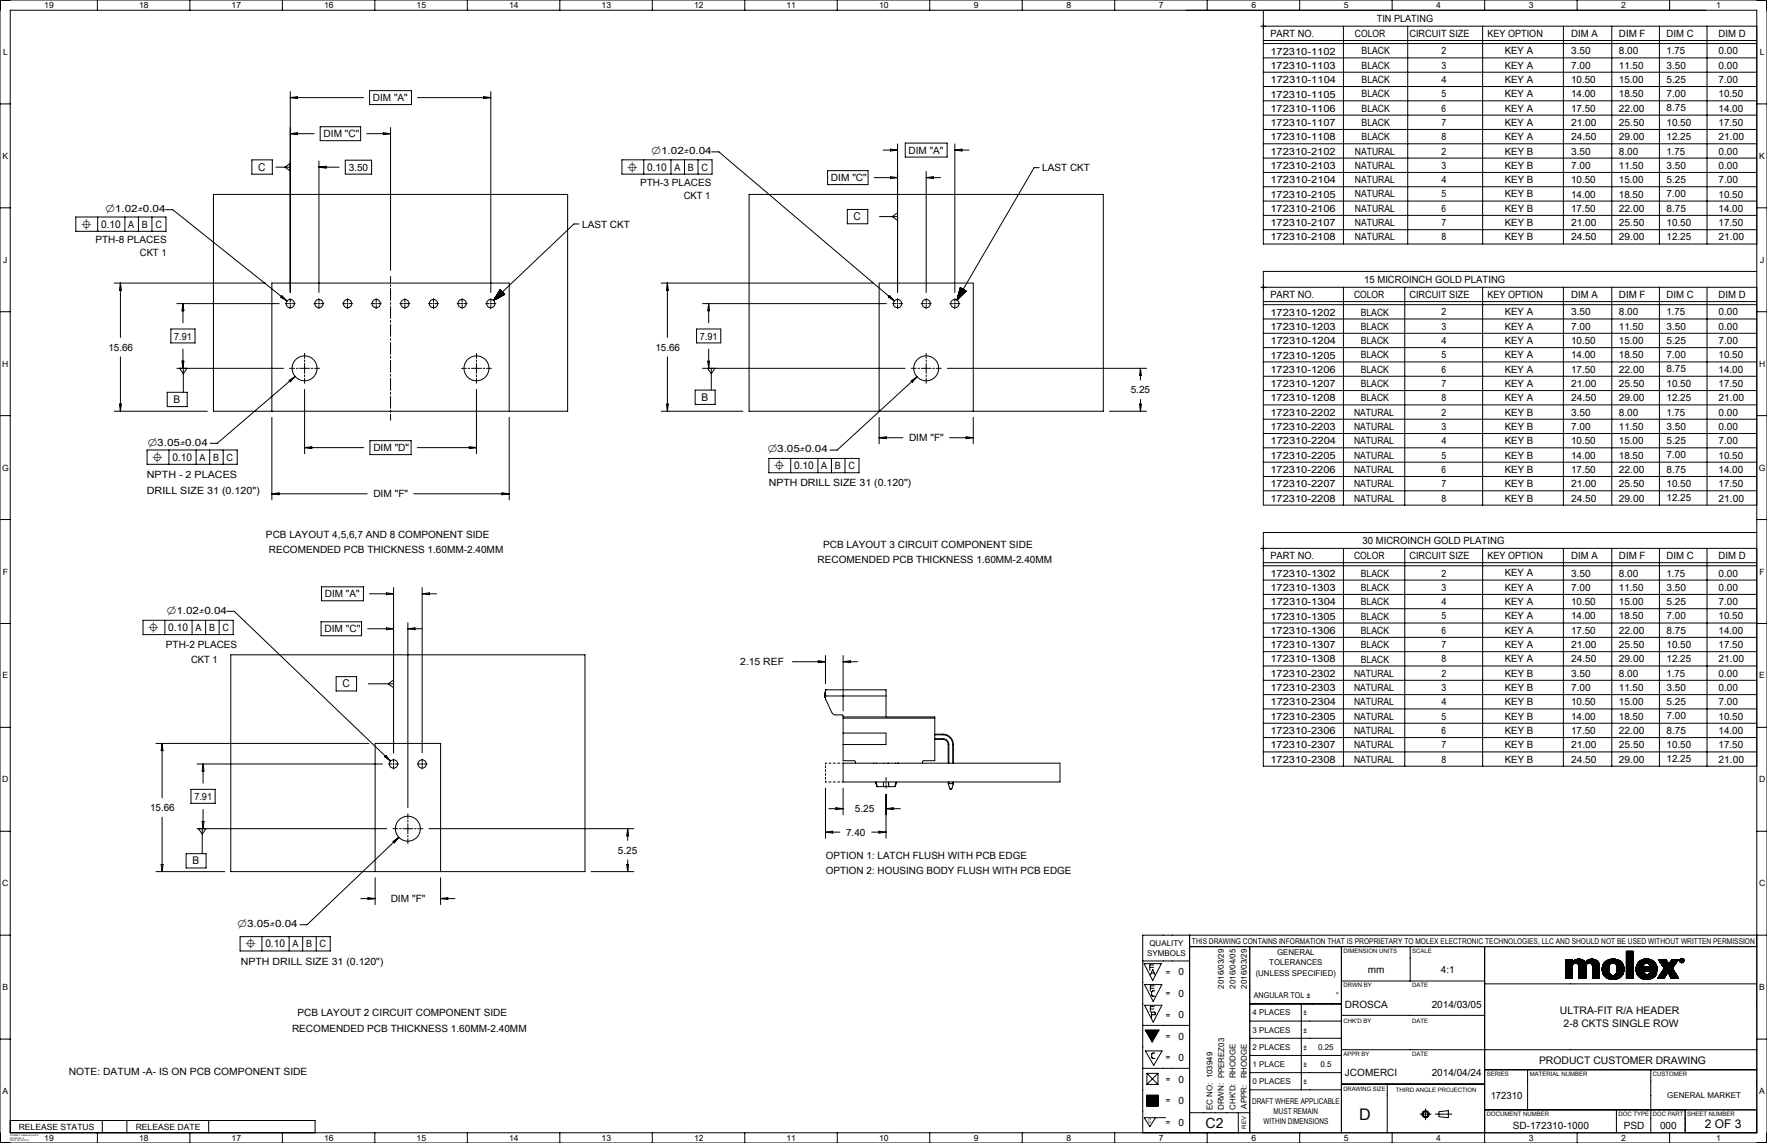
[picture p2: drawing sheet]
<svg xmlns="http://www.w3.org/2000/svg" width="864mm" height="559mm" viewBox="0 0 864 559" stroke-linecap="round" stroke-linejoin="round" font-family="sans-serif">
<g fill="none" stroke="#000" stroke-width=".49">
<path d="M0 0h864v559h-864zM48 0v5M93 0v5M138 0v5M183 0v5M228 0v5M274 0v5M319 0v5M364 0v5M409 0v5M454 0v5M500 0v5"/>
<path d="M545 0v5M590 0v5M635 0v5M680 0v5M726 0v5M771 0v5M816 0v5M5 5h854v549h-854zM616 13h243M617 5v114h242M617 20h242M657 13v106"/>
<path d="M688 13v106M725 13v106M764 13v106M788 13v106M811 13v106M834 13v106M617 21h242M617 35h242M617 28h242M0 51h5M142 45v98M142 48h36"/>
<path d="M142 48l3-1v1zM181 44h20v7h-20zM204 48h36M236 47l4 1h-4zM240 45v98M617 42h242M617 49h242M617 56h242M859 51h5M123 78h10v7h-10zM142 65h11M142 65h3v1z"/>
<path d="M142 80l-3 2 3 2M156 79v64M156 62h20v7h-20zM169 78h13v7h-13zM179 65h12M187 65h4l-4 1zM191 62v70M304 78h44v7h-44zM315 78v7M328 78v7M335 78v7M341 78v7"/>
<path d="M348 74h3l86 73M432 73h7M435 73h4l-4 1zM439 70v73M442 70h21v7h-21zM467 73h3v1zM467 70v73M467 73h7M617 63h242M617 70h242M617 77h242M104 95h173v106h-173z"/>
<path d="M135 82h7M156 82h10M156 82l3-1v1zM366 95h173v106h-173zM404 83h20v7h-20zM427 87h12M435 86l4 1h-4zM453 87l3-1v1zM453 87h7M453 84v59M508 82h-3l-37 65M617 84h242"/>
<path d="M617 98h242M617 91h242M0 102h5M37 106h44v7h-44zM48 106v7M61 106v7M68 106v7M74 106v7M81 103h3l56 44M283 110h-2l-40 37M414 102h10v7h-10zM430 106h9"/>
<path d="M439 104l-3 2 3 2M617 105h242M617 112h242M859 102h5M56 138h74M59 138v27M59 138v4h-1zM191 135v3M191 139v1M323 138h104M326 138v27M326 138l1 4h-1z"/>
<path d="M859 133h-242v114h242M0 152h5M86 148h50M89 148v10M89 148l1 4h-1zM138 145l2 2-3-2zM139 148h2M142 148h.1M142 146v2M142 148v1M142 149v2M143 148h1"/>
<path d="M153 148h2M156 148h.1M156 146v2M156 148v1M156 149v2M157 148h1M167 148h2M170 148h.1M170 146v2M170 148v1M170 149v2M171 148h1"/>
<path d="M181 148h2M184 148h.1M184 146v2M184 148v1M184 149v2M185 148h1M191 141v6M191 148v1M191 150v6M191 157v1M191 159v5M195 148h2"/>
<path d="M198 148h.1M198 146v2M198 148v1M198 149v2M199 148h1M209 148h2M212 148h.1M212 146v2M212 148v1M212 149v2M213 148h1M223 148h2"/>
<path d="M226 148h.1M226 146v2M226 148v1M226 149v2M227 148h1M237 148h2M240 148h.1M240 146v2M240 148v1M240 149v2M241 148h1M244 143l1-1-2 1"/>
<path d="M244 142l3 2M244 142l-3 5M244 142h.1M245 142l-2 2M245 142l-2 3M245 142l-3 3M245 142l-3 4M245 143l-4 4M246 143l-4 4M246 143l-4 3M246 143l-3 3M246 143l-2 2"/>
<path d="M246 143l-1 2M246 144l-1 1M246 144h.1M247 144h-1M247 144l-6 3M343 148h90M346 148l1 4h-1zM346 148v10M435 144l2 3-3-2zM436 148h2M438 148h1M439 146v2"/>
<path d="M439 148v1M439 149v2M439 148h2M450 148h2M452 148h1M453 146v2M453 148v1M453 149v2M453 148h2M464 148h2M466 148h1M467 146v2"/>
<path d="M467 148v1M467 149v2M467 148h2M469 141l3 1-4 5zM469 141h.1M470 141l-1 1M470 141l-1 2M470 141l-2 3M470 141l-2 4M470 144l2-2-2 3M470 141l-2 5M471 141l-3 5"/>
<path d="M471 142l-3 4M471 142l-2 4M471 142l-2 3M472 142l-1 2M472 142l-1 1M616 140h243M617 149h242M617 147h242M617 156h242M657 140v107M687 140v107M725 140v107"/>
<path d="M764 140v107M788 140v107M811 140v107M834 140v107M859 152h5M59 174v27M84 161h11v7h-11zM89 177h1l-1 3zM89 171v9M149 173v2M149 176v1M149 178v5"/>
<path d="M191 165v1M191 167v6M191 174v1M191 176v6M233 173v2M233 176v1M233 178v5M326 174v27M340 161h12v7h-12zM346 177h1l-1 3zM346 171v9M453 173v2"/>
<path d="M453 176v1M453 178v5M617 163h242M617 170h242M617 177h242M58 198h1v3zM82 192h9v7h-9zM86 180h53M88 180l2 3 1-3M90 180v12M141 186l3-2-2 3zM142 180h2"/>
<path d="M144 184l-38 33h-3M145 180h1M146 180h5M149 183v1M149 185v2M149 190v32M152 180h1M154 180h2M191 183v1M191 185v6M191 192v1M191 194v6"/>
<path d="M226 180h2M229 180h1M230 180h5M233 183v1M233 185v2M233 190v32M236 180h1M238 180h2M326 198h1l-1 3zM340 191h10v7h-10zM343 180h99M346 180l2 3 1-3"/>
<path d="M348 180v11M445 186l3-2-2 3zM445 180h3M448 184l-39 36h-3M449 180h.1M450 180h5M453 183v1M453 185v2M456 180h1M458 180h2M463 180h97M557 198h1l-1 3z"/>
<path d="M557 180v6M557 195v6M557 180l1 4h-1zM617 184h242M617 198h242M617 191h242M0 203h5M56 201h45M72 220h44v7h-44zM83 220v7M96 220v7M102 220v7"/>
<path d="M109 220v7M133 201v-63h116v63M133 204v40M149 219h29M149 219l3-1v1zM181 215h20v7h-20zM191 201v1M191 203v2M204 219h29M229 218l4 1h-4zM249 204v40M323 201h40"/>
<path d="M430 201v-63h46v63M430 204v13M430 214h11M430 214h3zM464 214h12M472 214h4h-4zM476 204v13M542 201h18M617 212h242M617 205h242M617 219h242M859 203h5"/>
<path d="M376 224h44v7h-44zM386 224v7M400 224v7M406 224v7M413 224v7M617 233h242M617 240h242M617 226h242M0 254h5M133 241h46M133 241h3v1zM202 241h47"/>
<path d="M245 241h4l-4 1zM859 254h5M616 268h243M617 275h242M617 277h242M657 268v107M687 268v107M725 268v107M764 268v107M788 268v107M811 268v107M834 268v107"/>
<path d="M859 260h-242v115h242M111 299h3l77 73M157 287h21v7h-21zM181 290h11M189 290h3l-3 1zM192 287v81M206 287v81M206 290h4v1zM206 290h7M617 291h242M617 298h242M617 284h242"/>
<path d="M0 305h5M70 303h44v7h-44zM81 303v7M94 303v7M100 303v7M107 303v7M157 304h20v7h-20zM180 307h12M189 307h3l-3 1zM199 307h4v1zM199 307h7M199 304v91"/>
<path d="M617 312h242M617 305h242M617 319h242M859 305h5M113 320h173v106h-173zM164 331h10v7h-10zM180 334h12M192 332l-2 2 2 2M387 324h16M400 323l3 1h-3zM403 340h.1M403 339v2"/>
<path d="M403 321v13M412 324h7M412 321v26M412 324l4-1v1zM617 333h242M617 326h242M617 340h242M0 356h5M403 340h30M412 350h45v22h-6v1M412 358h21v6h-21M412 351h45"/>
<path d="M433 350v-13h-30a16 16 0 0 0 4 12l5 1v22h5l1 1M457 359h4M461 359a5 5 0 0 1 5 5M461 359h.1M617 354h242M617 347h242M859 356h5M76 363h104M79 363v27M79 363l1 4h-1zM96 374h91M99 374l1 3h-1z"/>
<path d="M99 374v9M189 369l2 3-3-2zM190 374h2M192 374h1M192 371v2M192 373v1M192 374v2M193 374h2M204 374h2M206 374h1M206 371v2M206 373v1"/>
<path d="M206 374v2M207 374h2M403 374v1M403 376v1M403 378v1M404 373l-1 1M405 373h1M407 373h1M409 373h1M412 373h106v9h-106M412 373v9M457 361h4"/>
<path d="M461 361l2 1 1 2M461 361l1 1 1 2M461 361h.1M463 364v9M463 364h1M464 364v9M466 364v9M466 364h.1M617 368h242M617 361h242M79 400v26M93 386h12v7h-12z"/>
<path d="M99 396v9M199 398v2M403 380v1M403 382h1M403 385v25M405 382h1M405 395h7M407 382h1M409 395h3l-3 1zM409 382h1M412 385v13M428 382l1 3h8l1-3v1"/>
<path d="M428 382v1M428 383l1 2M432 382v3M433 380v2M433 382v1M433 384v1M433 388v22M433 395h4v1zM433 395h7M434 382v3M438 383l-1 2M438 382v1"/>
<path d="M463 382l1 4M464 383h.1M464 383h2M464 382v1M464 386h1M466 383h.1M466 382v1M466 382l-1 4M0 406h5M91 417h10v7h-10zM96 405h93M97 405l2 3 2-3"/>
<path d="M99 402h1l-1 3zM99 405v12M192 405h2M192 411l3-2-2 3zM195 409l-45 43h-3M195 405h1M197 405h5M199 401v1M199 403v5M199 408v1M199 410v2M203 405h.1"/>
<path d="M204 405h3M210 405h100M307 405v4h-1zM307 405v6M403 407l4-1v1zM403 407h7M426 407h7M430 406l3 1h-3zM859 406h5M76 426h34M79 423h1l-1 3zM176 439h7"/>
<path d="M180 439h3l-3 1zM183 426v-63h32v63M183 429v13M215 439h4v1zM215 439h7M215 429v13M289 426h21M306 423h1v3zM307 420v6M0 457h5M117 458h44v7h-44zM128 458v7"/>
<path d="M141 458v7M148 458v7M155 458v7M581 457v97M864 457h-305v97M559 470h22M559 471h9l-5 8zM562 473h2M562 477l1-3 1 3M563 476h1M564 472h-2v2M581 463h278"/>
<path d="M611 463v91M656 463v91M656 480h70M689 463v17M726 463v96M765 478h3M765 469v9M765 469h3M765 469h.1M766 469l-1 1M767 469l-2 2M768 469l-3 3"/>
<path d="M768 473a1.6 1.6 0 0 1 2-2 1.6 1.6 0 0 1 2 2M768 478h.1M768 477l-1 1M768 476l-1 2M768 476l-2 2M768 475l-3 3M768 474l-3 4M768 474l-3 3M768 473l-3 4M768 473l-3 3M768 473v5M768 469l1 1a4 4 0 0 1 6 0 4 4 0 0 1 6 0"/>
<path d="M768 470l-3 4M768 470l-3 3M768 469l-3 4M768 472l-3 4M769 472l-4 3M769 470l-4 4M770 469l-5 5M771 469l-6 6M772 469l-3 2M772 473l3-3-3 3M772 473v5M772 469l-2 2"/>
<path d="M773 469l-2 2M774 469l-3 3M774 470l-2 2M774 470l-2 3M775 470l-3 3M775 473a1.6 1.6 0 0 1 2-2 1.6 1.6 0 0 1 1 2v5M775 475l-3 3M775 474l-3 4M775 474l-3 3M775 473l-3 4M775 473l-3 3M775 478h.1"/>
<path d="M775 477l-1 1M775 477l-2 1M775 476l-2 2M775 473v5h-3M775 472l-3 4M775 471l-3 4M776 469l-4 5M777 469l-5 5M777 469l-5 6M778 469l-6 6M778 469l-2 2M778 473l3-3-3 3"/>
<path d="M779 469l-2 2M780 469l-2 2M780 469l-2 3M780 470l-2 2M781 470l-3 2M781 470l1 2M781 470l-3 3M781 470l-3 4M781 471l-3 3M782 471l-4 4M782 478h-1M782 477l-2 1"/>
<path d="M782 476l-2 2M782 476l-3 2M782 475l-4 3M782 474l-4 4M782 474l-4 3M782 473l-4 4M782 473l-4 3M782 472l-4 4M782 472l-4 3M782 472v6h-4M785 470l-1 1M785 470a5 5 0 0 0 0 8"/>
<path d="M786 469l-3 3M786 474l-2 3M786 474l-2 2M786 473l-2 3M786 473l-3 3M786 475l-2 2 2-2M786 472l-3 4M787 476l-2 2M787 472a1.8 1.8 0 0 1 1-1 1.8 1.8 0 0 1 2 1M787 472v4M787 476a1.8 1.8 0 0 0 1 1 1.8 1.8 0 0 0 2-1M787 472l-4 3"/>
<path d="M787 469l-4 4M787 477l-2 1M787 477l-1 1M788 477l-2 1M788 469l-5 5M788 477l-2 2M789 477l-2 2M789 469l-6 5M789 469l-6 6M790 469l-2 2M790 472v4M790 474l3-3-3 4"/>
<path d="M790 469l-1 2M791 469l-2 2M791 470l-2 1M791 470l-1 1M792 470l-2 1M792 470l-2 2M792 470a6 6 0 0 0-7 0M792 470l1 1M792 470l-2 3M793 470l-3 3M793 471l-3 2M793 477l-1 1"/>
<path d="M793 471l-3 3M793 471a5 5 0 0 1-1 7 5 5 0 0 1-7 0M793 476l-2 2M793 472l-3 3M793 472l-3 4M794 472l-7 7M794 475l-4 4M794 473l-7 6M794 473l-6 6M794 474l-5 5M794 474l-6 5M795 465h.1"/>
<path d="M795 465v1M796 465l-1 1M796 465l-1 2M797 465l-2 2M797 465l-2 3M798 465l-3 3M798 465h-3v13M798 465l-3 4M798 478h.1M798 478h-1M798 477l-1 1M798 476l-2 2"/>
<path d="M798 476l-3 2M798 475l-3 3M798 474l-3 4M798 474l-3 3M798 473l-3 4M798 473l-3 3M798 472l-3 4M798 472l-3 3M798 471l-3 4M798 471l-3 3M798 470l-3 4M798 470l-3 3"/>
<path d="M798 469l-3 4M798 469l-3 3M798 468l-3 4M798 468l-3 3M798 467l-3 4M798 467l-3 3M798 466l-3 4M798 466l-3 3M798 465v13h-3M800 474v2M800 476l2 2 2 1M801 478l2-2-2 2"/>
<path d="M802 470l-2 1M802 469l-2 3M803 469l-3 3M803 473l-3 3M803 472l-3 4M803 475l-2 2M803 475l-2 3M803 469l-3 4M804 476l-2 2M804 469l-4 4M804 471a1.6 1.6 0 0 1 2 0 1.6 1.6 0 0 1 0 2h-3zM804 473l-4 3"/>
<path d="M804 473l-4 4M804 475l5-5-5 5M804 469l-4 5M804 473l-4 4 5-4M805 476l-3 2M805 469l-5 5M805 476l-2 2M805 473l-4 4M805 476l-2 3M805 469l-5 6M805 473l-2 2M806 476l-3 3"/>
<path d="M806 469l-6 6 6-6M806 473l-2 2M806 469l-6 6M806 469l-2 2M806 472l2-2-2 2M806 469a5 5 0 0 0-6 5M806 469l3 2M807 476l-4 3M807 469l-2 2M807 476l-3 3M807 469l-1 2M808 470l-2 1 2-1"/>
<path d="M808 476l-4 3M808 478l-4 1M808 470l-2 2M808 476l-3 3M809 471l-4 4M809 476l-4 3M809 476l-3 3M809 471l-3 4M809 471l1 4h-7a1.7 1.7 0 0 0 1 1 1.7 1.7 0 0 0 2 0h4M809 477l-1 1M809 472l-3 3M810 472l-3 3"/>
<path d="M810 476l-3 2M810 476l-3 3M810 476l-2 2M810 472l-2 3M810 473l-2 2M810 473l-1 2M810 474l-1 1M810 474v1M810 478h3M811 469h.1M811 478l9-9-9 9M811 469v1"/>
<path d="M812 469l-1 1M813 469l-2 1 2-1M813 469l-1 2M813 473l2-2-2 2M813 478l2-3 2 3M813 473l-3 5M813 478h.1M814 469l-2 2M814 477l-1 1M814 469h-4l3 4M814 469l2 2 1-2h3l-3 4M814 469l-2 3"/>
<path d="M814 470l-2 2M815 470l-3 2M815 470l-2 2M815 476l-3 2M815 470l-2 3M815 471l-2 2M816 477l2-2-2 2M817 478h3M817 469v1M817 473l3 5M817 473l-2 3M817 474l-2 2"/>
<path d="M818 478l1-1-1 1M818 474l-3 2M818 469l-2 2M818 474l-2 2M818 469l-5 5M818 474l-2 3M818 472l-6 6M818 475l-2 2M818 469l-6 6M818 469l-6 7M819 475l-3 3M819 472l-7 6"/>
<path d="M819 475l-2 3M819 469l-8 8M819 476l-2 2M819 469l-9 9M819 471l-7 7M820 477l-2 1M820 469l-10 9M820 477l-1 1M820 478h.1M820 478h-1M820 470l-9 8M822 469v1"/>
<path d="M822 469v1v-1M822 469h.1M822 470h.1M822 469h-1v1M822 469h1M823 470l-1 1-1-1M823 469v1M823 470h.1M559 481h9l-4 9zM559 491h9l-4 9zM562 483h2M562 493h2"/>
<path d="M563 496h1l1-1h-2v2M563 487h.1M563 487h1M564 482h-2v3M564 492h-2v3M564 484l-1 1v2M611 499h45M636 491v42M656 491h-45M656 496h70M726 481h133M0 508h5"/>
<path d="M559 501h22M560 504h6l-3 5zM560 514h8l-4 7zM560 504h.1M561 504h-1M562 504l-2 1M562 504l-1 1M563 504l-2 1M563 504l-2 2M564 504l-3 2M564 509h-1M564 507l-1 2"/>
<path d="M564 515h-1v1v1h1M565 504l-4 3M565 506l-2 3M565 504l-3 3M566 504l-4 3M566 505l-4 3M566 504l-4 4M611 508h45M611 516h45M859 513h-203M859 508h5M559 522h22"/>
<path d="M561 525h5M561 535h5v6h-5zM561 525v5M561 530h5M561 525l5 5M561 537h5M561 536h5M561 538h5M561 540h5M561 539h5M566 525v5M566 525l-5 5"/>
<path d="M611 524h45M611 533h45M656 530h70M678 530v24M747 523v20M807 523v31M859 523h-133M5 548h149v6M48 554v5M50 548v6M62 548v6M93 554v5"/>
<path d="M102 548v6M138 554v5M183 554v5M228 554v5M274 554v5M319 554v5M364 554v5M409 554v5M454 554v5M500 554v5M545 554v5M561 541h5"/>
<path d="M565 546l-3 5-3-5h11M581 544h30M590 554v5M605 544v10M635 554v5M680 554v5M694 545h2M696 545h1M697 542v2M697 544v1M697 545v2M697 545h2"/>
<path d="M702 545h3M703 544l5-1v3h-5zM705 545h1M707 545h3M726 543h133M771 554v5M790 543v11M816 554v5M824 543v11"/>
<circle cx="142" cy="148" r="2"/>
<circle cx="156" cy="148" r="2"/>
<circle cx="170" cy="148" r="2"/>
<circle cx="184" cy="148" r="2"/>
<circle cx="198" cy="148" r="2"/>
<circle cx="212" cy="148" r="2"/>
<circle cx="226" cy="148" r="2"/>
<circle cx="240" cy="148" r="2"/>
<circle cx="439" cy="148" r="2"/>
<circle cx="453" cy="148" r="2"/>
<circle cx="467" cy="148" r="2"/>
<circle cx="149" cy="180" r="6"/>
<circle cx="233" cy="180" r="6"/>
<circle cx="453" cy="180" r="6"/>
<circle cx="192" cy="374" r="2"/>
<circle cx="206" cy="374" r="2"/>
<circle cx="199" cy="405" r="6"/>
<circle cx="822" cy="470" r="1.1"/>
<circle cx="822" cy="470" r="1"/>
<circle cx="697" cy="545" r="1.8"/>
<circle cx="697" cy="545" r="1.2"/>
</g>
<text font-size="7.8" x="664" y="547">D</text>
<text font-size="6.8" x="589" y="551">C2</text>
<text font-size="5.9" x="833" y="552">2 OF 3</text>
<g font-size="5.4">
<text x="307" y="83">⌖</text>
<text x="40" y="111">⌖</text>
<text x="75" y="225">⌖</text>
<text x="379" y="229">⌖</text>
<text x="73" y="309">⌖</text>
<text x="120" y="463">⌖</text>
</g>
<g font-size="5.3">
<text x="126" y="83">C</text>
<text x="417" y="108">C</text>
<text x="167" y="336">C</text>
</g>
<g font-size="5.2">
<text x="316" y="83">0.10</text>
<text x="49" y="111">0.10</text>
<text x="85" y="197">B</text>
<text x="343" y="196">B</text>
<text x="84" y="225">0.10</text>
<text x="388" y="229">0.10</text>
<text x="82" y="309">0.10</text>
<text x="94" y="423">B</text>
<text x="130" y="463">0.10</text>
</g>
<g font-size="5.1">
<text x="318" y="75">⌀1.02</text>
<text x="52" y="104">⌀1.02</text>
<text x="72" y="218">⌀3.05</text>
<text x="375" y="221">⌀3.05</text>
<text x="82" y="300">⌀1.02</text>
<text x="116" y="453">⌀3.05</text>
<text x="762" y="496">ULTRA-FIT R/A HEADER</text>
<text x="764" y="502">2-8 CKTS SINGLE ROW</text>
<text x="752" y="520">PRODUCT CUSTOMER DRAWING</text>
</g>
<g font-size="4.9">
<text x="673" y="11">TIN PLATING</text>
<text x="621" y="18">PART NO.</text>
<text x="662" y="18">COLOR</text>
<text x="689" y="18">CIRCUIT SIZE</text>
<text x="727" y="18">KEY OPTION</text>
<text x="768" y="18">DIM A</text>
<text x="791" y="18">DIM F</text>
<text x="815" y="18">DIM C</text>
<text x="840" y="18">DIM D</text>
<text x="621" y="27">172310-1102</text>
<text x="665" y="27">BLACK</text>
<text x="705" y="27">2</text>
<text x="735" y="27">KEY A</text>
<text x="768" y="27">3.50</text>
<text x="791" y="27">8.00</text>
<text x="815" y="27">1.75</text>
<text x="840" y="27">0.00</text>
<text x="621" y="34">172310-1103</text>
<text x="665" y="34">BLACK</text>
<text x="705" y="34">3</text>
<text x="735" y="34">KEY A</text>
<text x="768" y="34">7.00</text>
<text x="791" y="34">11.50</text>
<text x="815" y="34">3.50</text>
<text x="840" y="34">0.00</text>
<text x="621" y="41">172310-1104</text>
<text x="665" y="41">BLACK</text>
<text x="705" y="41">4</text>
<text x="735" y="41">KEY A</text>
<text x="768" y="41">10.50</text>
<text x="791" y="41">15.00</text>
<text x="815" y="41">5.25</text>
<text x="840" y="41">7.00</text>
<text x="621" y="48">172310-1105</text>
<text x="665" y="48">BLACK</text>
<text x="705" y="48">5</text>
<text x="735" y="48">KEY A</text>
<text x="768" y="48">14.00</text>
<text x="791" y="48">18.50</text>
<text x="815" y="47">7.00</text>
<text x="840" y="48">10.50</text>
<text x="182" y="49">DIM &quot;A&quot;</text>
<text x="621" y="55">172310-1106</text>
<text x="665" y="55">BLACK</text>
<text x="705" y="55">6</text>
<text x="735" y="55">KEY A</text>
<text x="768" y="55">17.50</text>
<text x="791" y="55">22.00</text>
<text x="815" y="54">8.75</text>
<text x="840" y="55">14.00</text>
<text x="621" y="62">172310-1107</text>
<text x="665" y="62">BLACK</text>
<text x="705" y="62">7</text>
<text x="735" y="62">KEY A</text>
<text x="768" y="62">21.00</text>
<text x="791" y="62">25.50</text>
<text x="815" y="61">10.50</text>
<text x="840" y="62">17.50</text>
<text x="158" y="67">DIM &quot;C&quot;</text>
<text x="621" y="69">172310-1108</text>
<text x="665" y="69">BLACK</text>
<text x="705" y="69">8</text>
<text x="735" y="69">KEY A</text>
<text x="768" y="69">24.50</text>
<text x="791" y="69">29.00</text>
<text x="815" y="68">12.25</text>
<text x="840" y="69">21.00</text>
<text x="444" y="75">DIM &quot;A&quot;</text>
<text x="621" y="76">172310-2102</text>
<text x="662" y="76">NATURAL</text>
<text x="705" y="76">2</text>
<text x="735" y="76">KEY B</text>
<text x="768" y="76">3.50</text>
<text x="791" y="76">8.00</text>
<text x="815" y="76">1.75</text>
<text x="840" y="76">0.00</text>
<text x="170" y="83">3.50</text>
<text x="330" y="83">A</text>
<text x="336" y="83">B</text>
<text x="343" y="83">C</text>
<text x="509" y="84">LAST CKT</text>
<text x="621" y="83">172310-2103</text>
<text x="662" y="83">NATURAL</text>
<text x="705" y="83">3</text>
<text x="735" y="83">KEY B</text>
<text x="768" y="83">7.00</text>
<text x="791" y="83">11.50</text>
<text x="815" y="83">3.50</text>
<text x="840" y="83">0.00</text>
<text x="406" y="89">DIM &quot;C&quot;</text>
<text x="621" y="90">172310-2104</text>
<text x="662" y="90">NATURAL</text>
<text x="705" y="90">4</text>
<text x="735" y="90">KEY B</text>
<text x="768" y="90">10.50</text>
<text x="791" y="90">15.00</text>
<text x="815" y="90">5.25</text>
<text x="840" y="90">7.00</text>
<text x="313" y="91">PTH-3 PLACES</text>
<text x="334" y="97">CKT 1</text>
<text x="621" y="97">172310-2105</text>
<text x="662" y="97">NATURAL</text>
<text x="705" y="97">5</text>
<text x="735" y="97">KEY B</text>
<text x="768" y="97">14.00</text>
<text x="791" y="97">18.50</text>
<text x="815" y="96">7.00</text>
<text x="840" y="97">10.50</text>
<text x="621" y="104">172310-2106</text>
<text x="662" y="104">NATURAL</text>
<text x="705" y="104">6</text>
<text x="735" y="104">KEY B</text>
<text x="768" y="104">17.50</text>
<text x="791" y="104">22.00</text>
<text x="815" y="103">8.75</text>
<text x="840" y="104">14.00</text>
<text x="63" y="111">A</text>
<text x="69" y="111">B</text>
<text x="76" y="111">C</text>
<text x="285" y="111">LAST CKT</text>
<text x="621" y="111">172310-2107</text>
<text x="662" y="111">NATURAL</text>
<text x="705" y="111">7</text>
<text x="735" y="111">KEY B</text>
<text x="768" y="111">21.00</text>
<text x="791" y="111">25.50</text>
<text x="815" y="110">10.50</text>
<text x="840" y="111">17.50</text>
<text x="47" y="119">PTH-8 PLACES</text>
<text x="621" y="118">172310-2108</text>
<text x="662" y="118">NATURAL</text>
<text x="705" y="118">8</text>
<text x="735" y="118">KEY B</text>
<text x="768" y="118">24.50</text>
<text x="791" y="118">29.00</text>
<text x="815" y="117">12.25</text>
<text x="840" y="118">21.00</text>
<text x="68" y="125">CKT 1</text>
<text x="667" y="138">15 MICROINCH GOLD PLATING</text>
<text x="621" y="146">PART NO.</text>
<text x="662" y="146">COLOR</text>
<text x="689" y="146">CIRCUIT SIZE</text>
<text x="727" y="146">KEY OPTION</text>
<text x="768" y="146">DIM A</text>
<text x="791" y="146">DIM F</text>
<text x="815" y="146">DIM C</text>
<text x="840" y="146">DIM D</text>
<text x="621" y="154">172310-1202</text>
<text x="665" y="154">BLACK</text>
<text x="705" y="154">2</text>
<text x="735" y="154">KEY A</text>
<text x="768" y="154">3.50</text>
<text x="791" y="154">8.00</text>
<text x="815" y="154">1.75</text>
<text x="840" y="154">0.00</text>
<text x="621" y="161">172310-1203</text>
<text x="665" y="161">BLACK</text>
<text x="705" y="161">3</text>
<text x="735" y="161">KEY A</text>
<text x="768" y="161">7.00</text>
<text x="791" y="161">11.50</text>
<text x="815" y="161">3.50</text>
<text x="840" y="161">0.00</text>
<text x="85" y="166">7.91</text>
<text x="342" y="166">7.91</text>
<text x="53" y="171">15.66</text>
<text x="320" y="171">15.66</text>
<text x="621" y="168">172310-1204</text>
<text x="665" y="168">BLACK</text>
<text x="705" y="168">4</text>
<text x="735" y="168">KEY A</text>
<text x="768" y="168">10.50</text>
<text x="791" y="168">15.00</text>
<text x="815" y="168">5.25</text>
<text x="840" y="168">7.00</text>
<text x="621" y="175">172310-1205</text>
<text x="665" y="175">BLACK</text>
<text x="705" y="175">5</text>
<text x="735" y="175">KEY A</text>
<text x="768" y="175">14.00</text>
<text x="791" y="175">18.50</text>
<text x="815" y="175">7.00</text>
<text x="840" y="175">10.50</text>
<text x="621" y="182">172310-1206</text>
<text x="665" y="182">BLACK</text>
<text x="705" y="182">6</text>
<text x="735" y="182">KEY A</text>
<text x="768" y="182">17.50</text>
<text x="791" y="182">22.00</text>
<text x="815" y="182">8.75</text>
<text x="840" y="182">14.00</text>
<text x="621" y="189">172310-1207</text>
<text x="665" y="189">BLACK</text>
<text x="705" y="189">7</text>
<text x="735" y="189">KEY A</text>
<text x="768" y="189">21.00</text>
<text x="791" y="189">25.50</text>
<text x="815" y="189">10.50</text>
<text x="840" y="189">17.50</text>
<text x="553" y="192">5.25</text>
<text x="621" y="196">172310-1208</text>
<text x="665" y="196">BLACK</text>
<text x="705" y="196">8</text>
<text x="735" y="196">KEY A</text>
<text x="768" y="196">24.50</text>
<text x="791" y="196">29.00</text>
<text x="815" y="196">12.25</text>
<text x="840" y="196">21.00</text>
<text x="621" y="203">172310-2202</text>
<text x="662" y="203">NATURAL</text>
<text x="705" y="203">2</text>
<text x="735" y="203">KEY B</text>
<text x="768" y="203">3.50</text>
<text x="791" y="203">8.00</text>
<text x="815" y="203">1.75</text>
<text x="840" y="203">0.00</text>
<text x="444" y="216">DIM &quot;F&quot;</text>
<text x="621" y="210">172310-2203</text>
<text x="662" y="210">NATURAL</text>
<text x="705" y="210">3</text>
<text x="735" y="210">KEY B</text>
<text x="768" y="210">7.00</text>
<text x="791" y="210">11.50</text>
<text x="815" y="210">3.50</text>
<text x="840" y="210">0.00</text>
<text x="182" y="221">DIM &quot;D&quot;</text>
<text x="621" y="217">172310-2204</text>
<text x="662" y="217">NATURAL</text>
<text x="705" y="217">4</text>
<text x="735" y="217">KEY B</text>
<text x="768" y="217">10.50</text>
<text x="791" y="217">15.00</text>
<text x="815" y="217">5.25</text>
<text x="840" y="217">7.00</text>
<text x="98" y="225">A</text>
<text x="104" y="225">B</text>
<text x="111" y="225">C</text>
<text x="621" y="224">172310-2205</text>
<text x="662" y="224">NATURAL</text>
<text x="705" y="224">5</text>
<text x="735" y="224">KEY B</text>
<text x="768" y="224">14.00</text>
<text x="791" y="224">18.50</text>
<text x="815" y="224">7.00</text>
<text x="840" y="224">10.50</text>
<text x="72" y="234">NPTH - 2 PLACES</text>
<text x="401" y="229">A</text>
<text x="408" y="229">B</text>
<text x="415" y="229">C</text>
<text x="621" y="231">172310-2206</text>
<text x="662" y="231">NATURAL</text>
<text x="705" y="231">6</text>
<text x="735" y="231">KEY B</text>
<text x="768" y="231">17.50</text>
<text x="791" y="231">22.00</text>
<text x="815" y="231">8.75</text>
<text x="840" y="231">14.00</text>
<text x="376" y="238">NPTH DRILL SIZE 31 (0.120&quot;)</text>
<text x="621" y="238">172310-2207</text>
<text x="662" y="238">NATURAL</text>
<text x="705" y="238">7</text>
<text x="735" y="238">KEY B</text>
<text x="768" y="238">21.00</text>
<text x="791" y="238">25.50</text>
<text x="815" y="238">10.50</text>
<text x="840" y="238">17.50</text>
<text x="72" y="242">DRILL SIZE 31 (0.120&quot;)</text>
<text x="182" y="243">DIM &quot;F&quot;</text>
<text x="621" y="245">172310-2208</text>
<text x="662" y="245">NATURAL</text>
<text x="705" y="245">8</text>
<text x="735" y="245">KEY B</text>
<text x="768" y="245">24.50</text>
<text x="791" y="245">29.00</text>
<text x="815" y="245">12.25</text>
<text x="840" y="245">21.00</text>
<text x="130" y="263">PCB LAYOUT 4,5,6,7 AND 8 COMPONENT SIDE</text>
<text x="402" y="268">PCB LAYOUT 3 CIRCUIT COMPONENT SIDE</text>
<text x="666" y="266">30 MICROINCH GOLD PLATING</text>
<text x="131" y="271">RECOMENDED PCB THICKNESS 1.60MM-2.40MM</text>
<text x="400" y="275">RECOMENDED PCB THICKNESS 1.60MM-2.40MM</text>
<text x="621" y="273">PART NO.</text>
<text x="662" y="273">COLOR</text>
<text x="689" y="273">CIRCUIT SIZE</text>
<text x="727" y="273">KEY OPTION</text>
<text x="768" y="273">DIM A</text>
<text x="791" y="273">DIM F</text>
<text x="815" y="273">DIM C</text>
<text x="840" y="273">DIM D</text>
<text x="665" y="282">BLACK</text>
<text x="705" y="282">2</text>
<text x="735" y="282">KEY A</text>
<text x="768" y="282">3.50</text>
<text x="791" y="282">8.00</text>
<text x="815" y="282">1.75</text>
<text x="840" y="282">0.00</text>
<text x="621" y="282">172310-1302</text>
<text x="159" y="292">DIM &quot;A&quot;</text>
<text x="621" y="289">172310-1303</text>
<text x="665" y="289">BLACK</text>
<text x="705" y="289">3</text>
<text x="735" y="289">KEY A</text>
<text x="768" y="289">7.00</text>
<text x="791" y="289">11.50</text>
<text x="815" y="289">3.50</text>
<text x="840" y="289">0.00</text>
<text x="621" y="296">172310-1304</text>
<text x="665" y="296">BLACK</text>
<text x="705" y="296">4</text>
<text x="735" y="296">KEY A</text>
<text x="768" y="296">10.50</text>
<text x="791" y="296">15.00</text>
<text x="815" y="296">5.25</text>
<text x="840" y="296">7.00</text>
<text x="621" y="303">172310-1305</text>
<text x="665" y="303">BLACK</text>
<text x="705" y="303">5</text>
<text x="735" y="303">KEY A</text>
<text x="768" y="303">14.00</text>
<text x="791" y="303">18.50</text>
<text x="815" y="303">7.00</text>
<text x="840" y="303">10.50</text>
<text x="96" y="309">A</text>
<text x="102" y="309">B</text>
<text x="109" y="309">C</text>
<text x="159" y="309">DIM &quot;C&quot;</text>
<text x="621" y="310">172310-1306</text>
<text x="665" y="310">BLACK</text>
<text x="705" y="310">6</text>
<text x="735" y="310">KEY A</text>
<text x="768" y="310">17.50</text>
<text x="791" y="310">22.00</text>
<text x="815" y="310">8.75</text>
<text x="840" y="310">14.00</text>
<text x="81" y="317">PTH-2 PLACES</text>
<text x="621" y="317">172310-1307</text>
<text x="665" y="317">BLACK</text>
<text x="705" y="317">7</text>
<text x="735" y="317">KEY A</text>
<text x="768" y="317">21.00</text>
<text x="791" y="317">25.50</text>
<text x="815" y="317">10.50</text>
<text x="840" y="317">17.50</text>
<text x="621" y="324">172310-1308</text>
<text x="665" y="324">BLACK</text>
<text x="705" y="324">8</text>
<text x="735" y="324">KEY A</text>
<text x="768" y="324">24.50</text>
<text x="791" y="324">29.00</text>
<text x="815" y="324">12.25</text>
<text x="840" y="324">21.00</text>
<text x="93" y="324">CKT 1</text>
<text x="362" y="325">2.15 REF</text>
<text x="621" y="331">172310-2302</text>
<text x="662" y="331">NATURAL</text>
<text x="705" y="331">2</text>
<text x="735" y="331">KEY B</text>
<text x="768" y="331">3.50</text>
<text x="791" y="331">8.00</text>
<text x="815" y="331">1.75</text>
<text x="840" y="331">0.00</text>
<text x="621" y="338">172310-2303</text>
<text x="662" y="338">NATURAL</text>
<text x="705" y="338">3</text>
<text x="735" y="338">KEY B</text>
<text x="768" y="338">7.00</text>
<text x="791" y="338">11.50</text>
<text x="815" y="338">3.50</text>
<text x="840" y="338">0.00</text>
<text x="621" y="345">172310-2304</text>
<text x="662" y="345">NATURAL</text>
<text x="705" y="345">4</text>
<text x="735" y="345">KEY B</text>
<text x="768" y="345">10.50</text>
<text x="791" y="345">15.00</text>
<text x="815" y="345">5.25</text>
<text x="840" y="345">7.00</text>
<text x="621" y="352">172310-2305</text>
<text x="662" y="352">NATURAL</text>
<text x="705" y="352">5</text>
<text x="735" y="352">KEY B</text>
<text x="768" y="352">14.00</text>
<text x="791" y="352">18.50</text>
<text x="815" y="352">7.00</text>
<text x="840" y="352">10.50</text>
<text x="621" y="359">172310-2306</text>
<text x="662" y="359">NATURAL</text>
<text x="705" y="359">6</text>
<text x="735" y="359">KEY B</text>
<text x="768" y="359">17.50</text>
<text x="791" y="359">22.00</text>
<text x="815" y="359">8.75</text>
<text x="840" y="359">14.00</text>
<text x="621" y="366">172310-2307</text>
<text x="662" y="366">NATURAL</text>
<text x="705" y="366">7</text>
<text x="735" y="366">KEY B</text>
<text x="768" y="366">21.00</text>
<text x="791" y="366">25.50</text>
<text x="815" y="366">10.50</text>
<text x="840" y="366">17.50</text>
<text x="621" y="373">172310-2308</text>
<text x="662" y="373">NATURAL</text>
<text x="705" y="373">8</text>
<text x="735" y="373">KEY B</text>
<text x="768" y="373">24.50</text>
<text x="791" y="373">29.00</text>
<text x="815" y="373">12.25</text>
<text x="840" y="373">21.00</text>
<text x="95" y="391">7.91</text>
<text x="73" y="397">15.66</text>
<text x="418" y="397">5.25</text>
<text x="413" y="409">7.40</text>
<text x="302" y="417">5.25</text>
<text x="404" y="420">OPTION 1: LATCH FLUSH WITH PCB EDGE</text>
<text x="404" y="428">OPTION 2: HOUSING BODY FLUSH WITH PCB EDGE</text>
<text x="191" y="441">DIM &quot;F&quot;</text>
<text x="143" y="463">A</text>
<text x="150" y="463">B</text>
<text x="156" y="463">C</text>
<text x="118" y="472">NPTH DRILL SIZE 31 (0.120&quot;)</text>
<text x="576" y="477">0</text>
<text x="669" y="476">mm</text>
<text x="704" y="476">4:1</text>
<text x="576" y="487">0</text>
<text x="145" y="497">PCB LAYOUT 2 CIRCUIT COMPONENT SIDE</text>
<text x="576" y="498">0</text>
<text x="657" y="493">DROSCA</text>
<text x="700" y="493">2014/03/05</text>
<text x="143" y="504">RECOMENDED PCB THICKNESS 1.60MM-2.40MM</text>
<text x="576" y="508">0</text>
<text x="576" y="519">0</text>
<text x="34" y="525">NOTE: DATUM -A- IS ON PCB COMPONENT SIDE</text>
<text x="657" y="526">JCOMERCI</text>
<text x="700" y="526">2014/04/24</text>
<text x="576" y="529">0</text>
<text x="576" y="540">0</text>
<text x="729" y="537">172310</text>
<text x="576" y="550">0</text>
<text x="739" y="552">SD-172310-1000</text>
<text x="794" y="552">PSD</text>
<text x="811" y="552">000</text>
</g>
<g font-size="4.4">
<text x="334" y="75">±0.04</text>
<text x="67" y="104">±0.04</text>
<text x="88" y="218">±0.04</text>
<text x="391" y="221">±0.04</text>
<text x="97" y="300">±0.04</text>
<text x="132" y="453">±0.04</text>
</g>
<g font-size="4.2">
<text x="22" y="4">19</text>
<text x="68" y="4">18</text>
<text x="113" y="4">17</text>
<text x="158" y="4">16</text>
<text x="204" y="4">15</text>
<text x="249" y="4">14</text>
<text x="294" y="4">13</text>
<text x="339" y="4">12</text>
<text x="384" y="4">11</text>
<text x="430" y="4">10</text>
<text x="476" y="4">9</text>
<text x="521" y="4">8</text>
<text x="566" y="4">7</text>
<text x="612" y="4">6</text>
<text x="657" y="4">5</text>
<text x="702" y="4">4</text>
<text x="747" y="4">3</text>
<text x="792" y="4">2</text>
<text x="839" y="4">1</text>
<text x="1" y="27">L</text>
<text x="860" y="27">L</text>
<text x="1" y="78">K</text>
<text x="860" y="78">K</text>
<text x="2" y="128">J</text>
<text x="860" y="128">J</text>
<text x="1" y="179">H</text>
<text x="860" y="179">H</text>
<text x="1" y="230">G</text>
<text x="860" y="230">G</text>
<text x="1" y="281">F</text>
<text x="860" y="281">F</text>
<text x="1" y="332">E</text>
<text x="860" y="332">E</text>
<text x="1" y="383">D</text>
<text x="860" y="383">D</text>
<text x="1" y="433">C</text>
<text x="860" y="433">C</text>
<text x="1" y="484">B</text>
<text x="860" y="484">B</text>
<text x="1" y="535">A</text>
<text x="860" y="535">A</text>
<text x="9" y="552">RELEASE STATUS</text>
<text x="22" y="558">19</text>
<text x="66" y="552">RELEASE DATE</text>
<text x="68" y="558">18</text>
<text x="113" y="558">17</text>
<text x="158" y="558">16</text>
<text x="204" y="558">15</text>
<text x="249" y="558">14</text>
<text x="294" y="558">13</text>
<text x="339" y="558">12</text>
<text x="384" y="558">11</text>
<text x="430" y="558">10</text>
<text x="476" y="558">9</text>
<text x="521" y="558">8</text>
<text x="566" y="558">7</text>
<text x="612" y="558">6</text>
<text x="657" y="558">5</text>
<text x="702" y="558">4</text>
<text x="747" y="558">3</text>
<text x="792" y="558">2</text>
<text x="839" y="558">1</text>
</g>
<g font-size="3.9">
<text x="583" y="461">THIS DRAWING CONTAINS INFORMATION THAT IS PROPRIETARY TO MOLEX ELECTRONIC TECHNOLOGIES, LLC AND SHOULD NOT BE USED WITHOUT WRITTEN PERMISSION</text>
<text x="561" y="467">SYMBOLS</text>
<text x="562" y="462">QUALITY</text>
<text x="624" y="467">GENERAL</text>
<text x="620" y="472">TOLERANCES</text>
<text x="570" y="476">=</text>
<text x="614" y="477">(UNLESS SPECIFIED)</text>
<text x="598" y="483" transform="rotate(-90 598 483)">2016/03/29</text>
<text x="604" y="483" transform="rotate(-90 604 483)">2016/04/05</text>
<text x="609" y="483" transform="rotate(-90 609 483)">2016/03/29</text>
<text x="570" y="487">=</text>
<text x="613" y="488">ANGULAR TOL ±</text>
<text x="653" y="488">°</text>
<text x="570" y="497">=</text>
<text x="612" y="496">4 PLACES</text>
<text x="637" y="496">±</text>
<text x="570" y="508">=</text>
<text x="612" y="505">3 PLACES</text>
<text x="637" y="505">±</text>
<text x="612" y="513">2 PLACES</text>
<text x="637" y="513">±</text>
<text x="644" y="513">0.25</text>
<text x="570" y="518">=</text>
<text x="612" y="522">1 PLACE</text>
<text x="637" y="522">±</text>
<text x="645" y="522">0.5</text>
<text x="609" y="527" transform="rotate(-90 609 527)">RHODGE</text>
<text x="570" y="529">=</text>
<text x="612" y="530">0 PLACES</text>
<text x="637" y="530">±</text>
<text x="570" y="539">=</text>
<text x="612" y="540">DRAFT WHERE APPLICABLE</text>
<text x="815" y="537">GENERAL MARKET</text>
<text x="593" y="543" transform="rotate(-90 593 543)">EC NO: 103949</text>
<text x="598" y="543" transform="rotate(-90 598 543)">DRWN: PPEREZ03</text>
<text x="604" y="542" transform="rotate(-90 604 542)">CHK'D: RHODGE</text>
<text x="609" y="542" transform="rotate(-90 609 542)">APPR:</text>
<text x="622" y="545">MUST REMAIN</text>
<text x="570" y="550">=</text>
<text x="617" y="550">WITHIN DIMENSIONS</text>
</g>
<text font-size="3.1" x="561" y="549">C</text>
<g font-size="2.9">
<text x="657" y="466">DIMENSION UNITS</text>
<text x="690" y="466">SCALE</text>
<text x="657" y="483">DRWN BY</text>
<text x="690" y="483">DATE</text>
<text x="657" y="500">CHK'D BY</text>
<text x="690" y="500">DATE</text>
<text x="657" y="516">APPR BY</text>
<text x="690" y="516">DATE</text>
<text x="727" y="526">SERIES</text>
<text x="748" y="526">MATERIAL NUMBER</text>
<text x="808" y="526">CUSTOMER</text>
<text x="657" y="533">DRAWING SIZE</text>
<text x="682" y="534">THIRD ANGLE PROJECTION</text>
<text x="727" y="546">DOCUMENT NUMBER</text>
<text x="791" y="546">DOC TYPE</text>
<text x="808" y="546">DOC PART</text>
<text x="825" y="546">SHEET NUMBER</text>
<text x="609" y="552" transform="rotate(-90 609 552)">REV</text>
</g>
<g font-size="1.1">
<text x="5" y="555">FORMAT: master-tb-prod-D</text>
<text x="5" y="557">REVISION: G</text>
<text x="5" y="558">DATE: 2015/12/14</text>
</g>
</svg>
